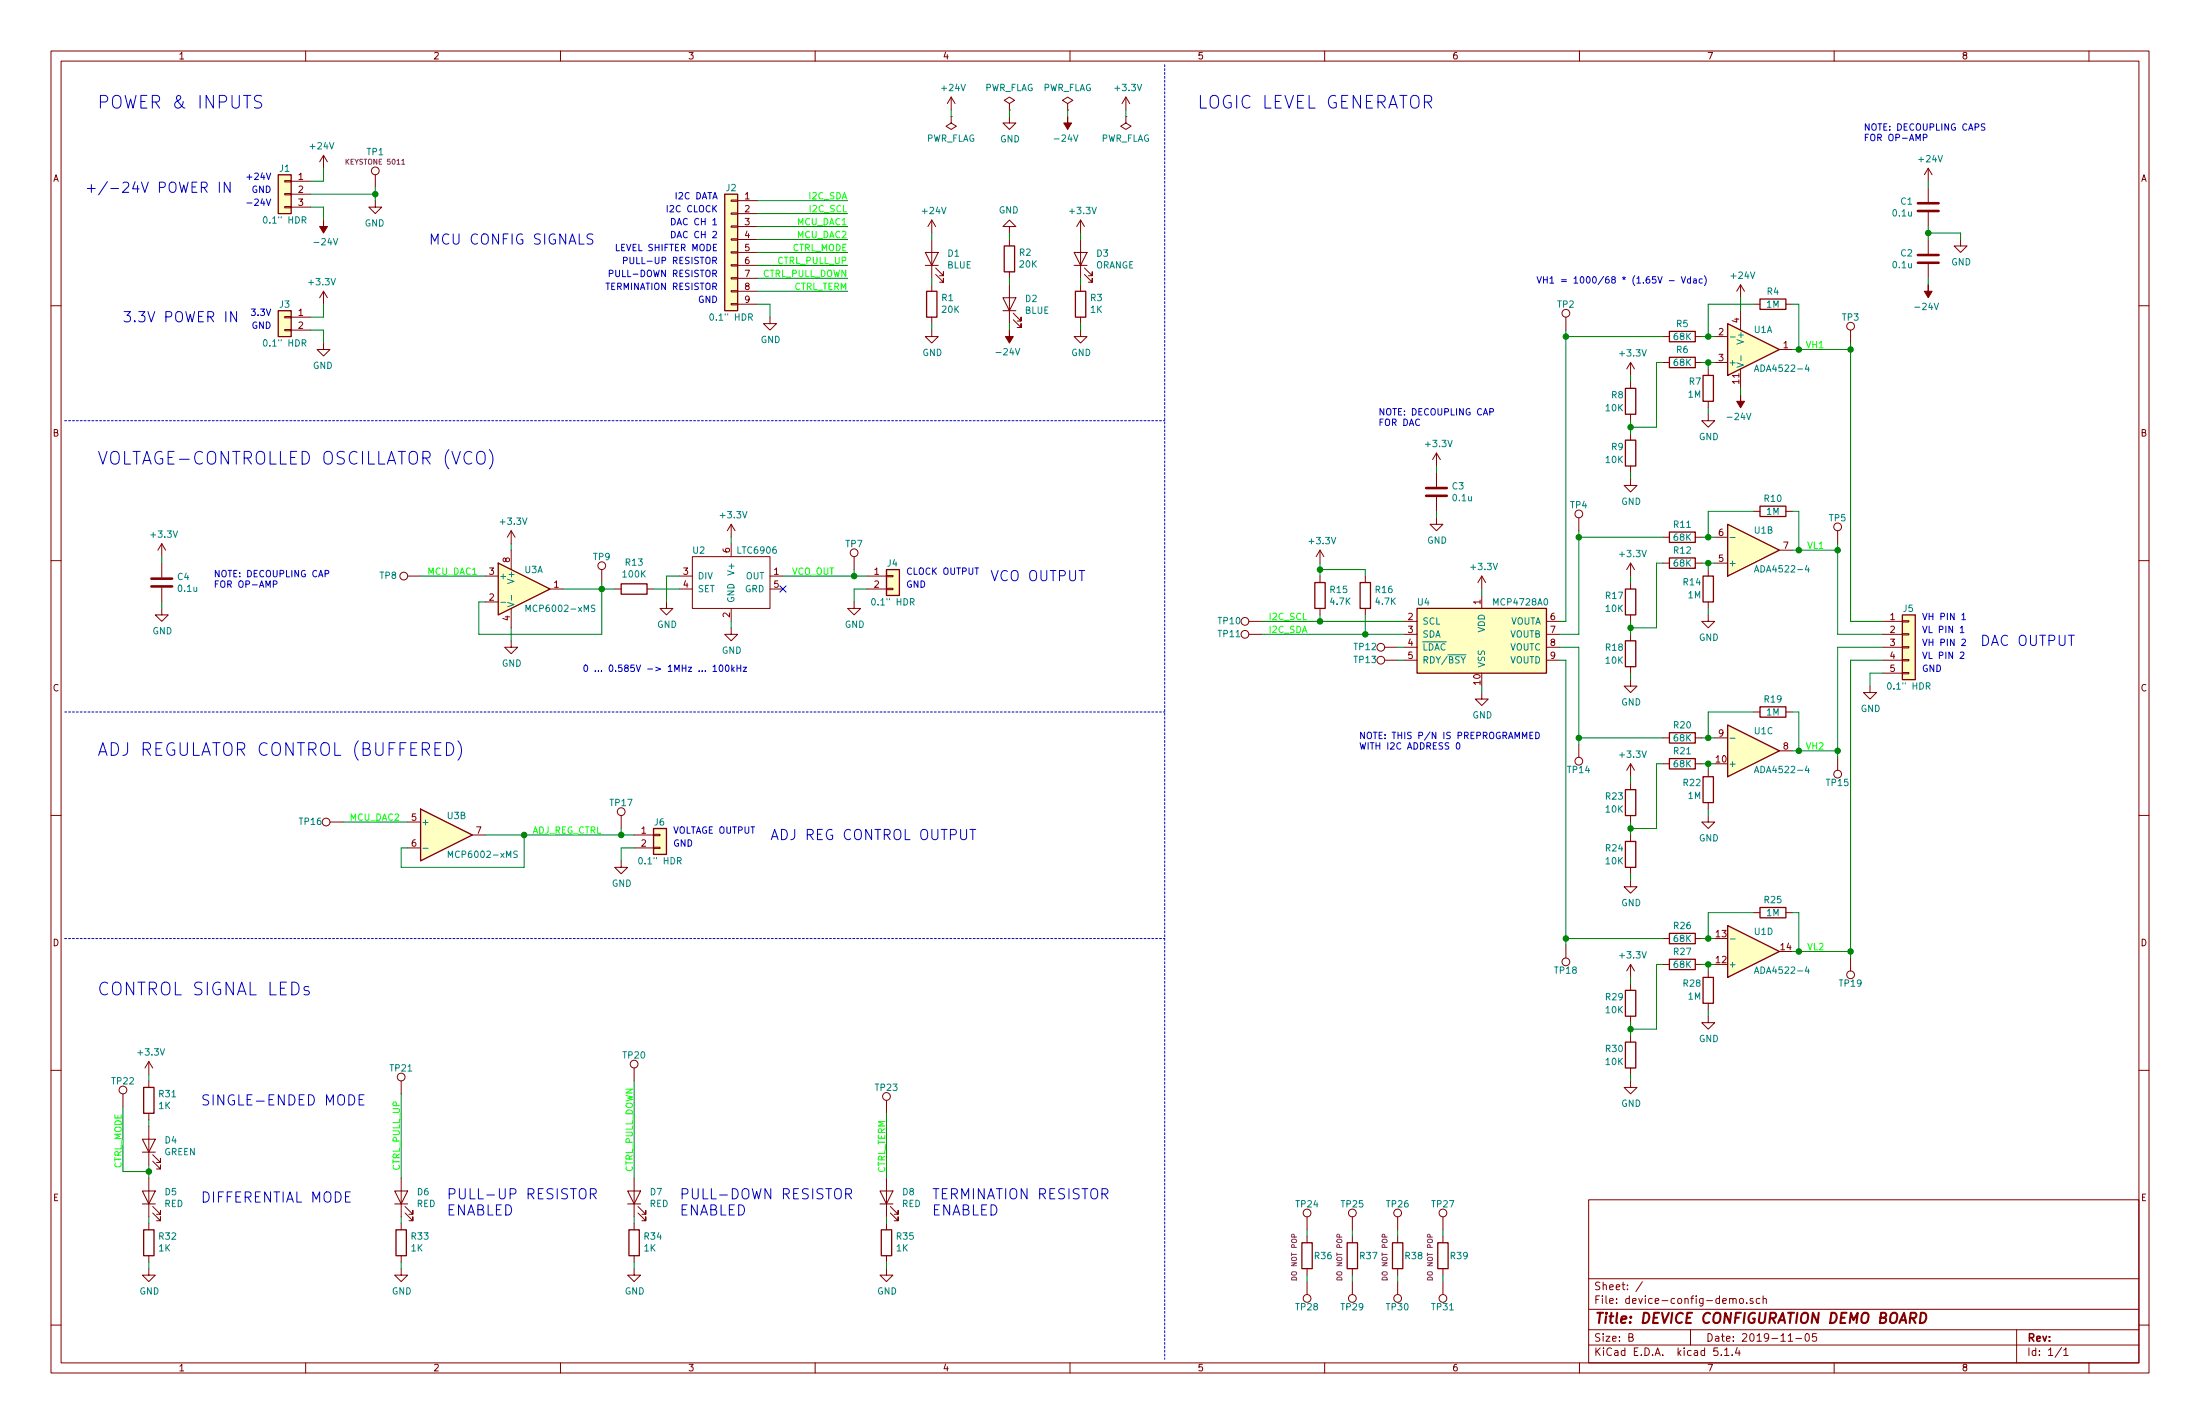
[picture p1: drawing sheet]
<svg xmlns="http://www.w3.org/2000/svg" width="432mm" height="279mm" viewBox="0 0 432 279" stroke-linecap="round" stroke-linejoin="round" font-family="sans-serif">
<g fill="none" stroke="#840000" stroke-width=".2">
<path d="M10 10h411.8v259.4h-411.8zM12 12h407.8v255.4h-407.8zM60 10v2M110 10v2M160 10v2M186.7 19.1l-.8 1.2M186.7 19.1v2.5M186.7 19.1l.8 1.2M210 10v2M221 19.1l-.8 1.2M221 19.1v2.5M221 19.1l.7 1.2"/>
<path d="M260 10v2M310 10v2M360 10v2M410 10v2M55.9 35.4h1.2v.3h-1.2zM55.9 38h1.2v.2h-1.2zM57.1 35.6h3.9M57.1 38.1h3.9M63.5 30.5v2.5M63.5 30.5l.8 1.3M63.5 30.5l-.8 1.3M73.7 39.4v1.2h-1.3l1.3 1.3 1.2-1.3h-1.2"/>
<path d="M73.7 34.3v2.5M143.5 39.2h1.3v.3h-1.3zM144.8 39.4h3.8M186.7 22.9v1.2l1 .7-1 .6-1-.6 1-.7M186.7 22.9h.1M198.1 22.9v1.2h1.3l-1.3 1.3-1.3-1.3h1.3M198.1 20.3l1-.6-1-.6-1 .6 1 .6v1.3M198.1 21.6h.1M209.5 20.3l1.1-.6-1.1-.6-1 .6 1 .6v1.3M209.5 21.6h.1M221 22.9v1.2l1 .7-1 .6-1-.6 1-.7M221 22.9h.1"/>
<path d="M378.5 33l-.8 1.3M378.5 33v2.6M378.5 36.8v2.8M378.5 33l.7 1.3M10 60h2M55.9 40.5h1.2v.3h-1.2zM57.1 40.6h3.9M63.5 57.2l.8 1.2M63.5 57.2v2.5M63.5 57.2l-.8 1.2M143.5 54.5h1.3v.2h-1.3zM143.5 57h1.3v.3h-1.3z"/>
<path d="M143.5 59.6h1.3v.2h-1.3zM143.5 51.9h1.3v.3h-1.3zM143.5 46.9h1.3v.2h-1.3zM143.5 44.3h1.3v.3h-1.3zM143.5 41.8h1.3v.2h-1.3zM143.5 49.4h1.3v.3h-1.3zM144.8 52.1h3.8M144.8 41.9h3.8M144.8 44.5h3.8M144.8 47h3.8M144.8 49.5h3.8M144.8 54.6h3.8"/>
<path d="M144.8 57.2h3.8M144.8 59.7h3.8M181.6 49.5h2.5l-1.2 2.6zM181.6 52.1h2.5M182.9 43.2v2.5M182.9 47v7.6M182.9 55.9v1.3M182.9 43.2l-.8 1.3M182.9 43.2l.7 1.3M183.6 53.8l1.6 1.6v-.8v.8h-.8M183.6 52.6l1.6 1.5v-.8v.8h-.8M196.8 58.4h2.6l-1.3 2.6z"/>
<path d="M198.1 44.5h1.3l-1.3-1.3-1.3 1.3h1.3v1.2M198.1 47v1.3M198.1 53.3v1.3M198.1 55.9v7.6M210.8 49.5h2.6l-1.3 2.6zM210.8 52.1h2.6M212.1 43.2v2.5M212.1 47v7.6M212.1 55.9v1.3M212.1 43.2l-.8 1.3M212.1 43.2l.8 1.3M212.9 53.8l1.5 1.6v-.8v.8h-.8"/>
<path d="M212.9 52.6l1.5 1.5v-.8v.8h-.8M341.6 55.9l-.7 1.3M341.6 55.9v2.5M341.6 55.9l.8 1.3M344.2 59.7h1.2M350.5 59.7h1.3M378.5 41.7v2.8M378.5 47v2.8M378.5 51.8v2.8M384.8 47v1.3h1.3l-1.3 1.2-1.3-1.2h1.3M419.8 60h2M55.9 64.6h1.2v.3h-1.2z"/>
<path d="M55.9 62.1h1.2v.3h-1.2zM57.1 62.2h3.9M57.1 64.8h3.9M63.5 67.3v1.3h-1.3l1.3 1.3 1.3-1.3h-1.3M151.1 62.2v1.3h1.3l-1.3 1.3-1.2-1.3h1.2M182.9 64.8v1.2h1.2l-1.2 1.3-1.3-1.3h1.3M182.9 62.2v1.3M196.8 61h2.6M198.9 62.7l1.5 1.6v-.8v.8h-.8M198.9 61.5l1.5 1.5v-.8v.8h-.8M212.1 64.8v1.2h1.3l-1.3 1.3-1.3-1.3h1.3M212.1 62.2v1.3"/>
<path d="M307.3 62.2v2.6M320 71.1l-.7 1.3M320 71.1v2.6M320 74.9v1.3M320 71.1l.8 1.3M326.4 66h1.3M326.4 71.1h1.3M332.7 66h1.3M332.7 71.1h1.3M335.3 72.4v1.3M335.3 78.7v1.3M336.5 66h2.6"/>
<path d="M336.5 71.1h2.6M341.6 61v3.8M341.6 72.4v3.8M349.2 68.6h2.6M363.2 64.8v2.5M281.9 88.9l-.7 1.3M281.9 88.9v2.5M281.9 92.7v2.8M281.9 97.5v2.8M281.9 88.9l.8 1.3M320 94v1.3h1.3l-1.3 1.2-1.2-1.2h1.2M320 81.3v1.3"/>
<path d="M320 85.1v1.3M320 91.4v1.3M335.3 81.3v1.3h1.2l-1.2 1.2-1.3-1.2h1.3M10 110h2M31.7 119.4v1.3h1.3l-1.3 1.2-1.2-1.2h1.2M31.7 106.7v2.5M31.7 110.5v2.8M31.7 115.3v2.8M31.7 106.7l-.7 1.3M31.7 106.7l.8 1.3M80 113h2.5M95.2 113h2.6"/>
<path d="M95.2 118.1h2.6M100.3 104.1v2.6M100.3 108v3.8M100.3 119.4v3.8M100.3 104.1l-.7 1.3M100.3 104.1l.8 1.3M107.9 115.6h2.6M118.1 111.8v2.5M120.6 115.6h1.3M127 115.6h1.3M130.8 118.1v1.3h1.3l-1.3 1.3-1.3-1.3h1.3M133.3 113h2.6"/>
<path d="M133.3 115.6h2.6M135.9 109.2h15.2v10.2h-15.2zM143.5 102.9v2.5M143.5 106.7v2.5M143.5 119.4v2.5M143.5 102.9l-.8 1.2M143.5 102.9l.8 1.2M151.1 113h2.6M151.1 115.6h2.6M167.6 118.1v1.3h1.3l-1.3 1.3-1.2-1.3h1.2M167.6 109.2v2.6M170.2 113h3.8"/>
<path d="M170.2 115.6h3.8M174 115.4h1.3v.3h-1.3zM174 112.9h1.3v.3h-1.3zM259.1 108v2.5M259.1 113v1.3M259.1 119.4v1.3M259.1 108l-.8 1.2M259.1 108l.7 1.2M268 113v1.3M268 119.4v1.3M281.9 101.6v1.3h1.3l-1.3 1.2-1.2-1.2h1.2M290.8 113l-.7 1.3"/>
<path d="M290.8 113v2.6M290.8 116.8v2.6M290.8 113l.8 1.3M309.9 101.6v2.5M320 110.5v2.5M320 114.3v1.3M320 110.5l-.7 1.3M320 110.5l.8 1.3M326.4 110.5h1.3M326.4 105.4h1.3M332.7 110.5h1.3M332.7 105.4h1.3"/>
<path d="M335.3 111.8v1.2M335.3 118.1v1.3M336.5 110.5h2.6M336.5 105.4h2.6M344.2 100.3h1.2M349.2 108h2.6M350.5 100.3h1.3M360.7 104.1v2.6M419.8 110h2M100.3 125.7v1.3h1.3l-1.3 1.3-1.2-1.3h1.2M143.5 123.2v1.3h1.3l-1.3 1.2-1.3-1.2h1.3M245.1 121.9h2.5"/>
<path d="M245.1 124.5h2.5M271.8 127h2.5M271.8 129.5h2.5M275.6 121.9h2.5M275.6 124.5h2.5M275.6 127h2.5M275.6 129.5h2.5M290.8 135.9v1.3h1.3l-1.3 1.2-1.2-1.2h1.2M303.5 121.9h2.6M303.5 124.5h2.6M303.5 127h2.6M303.5 129.5h2.6"/>
<path d="M320 133.4v1.2h1.3l-1.3 1.3-1.2-1.3h1.2M320 120.7v1.2M320 124.5v1.2M320 130.8v1.3M335.3 120.7v1.2h1.2l-1.2 1.3-1.3-1.3h1.3M344.2 139.7h1.2M350.5 139.7h1.3M367 134.6v1.3h1.3l-1.3 1.3-1.2-1.3h1.2M369.6 121.9h3.8M369.6 124.5h3.8M369.6 127h3.8M369.6 129.5h3.8"/>
<path d="M369.6 132.1h3.8M373.4 132h1.2v.2h-1.2zM373.4 129.4h1.2v.3h-1.2zM373.4 124.3h1.2v.3h-1.2zM373.4 121.8h1.2v.2h-1.2zM373.4 126.9h1.2v.2h-1.2zM10 160h2M309.9 146.1v2.5M320 149.9v2.5M320 153.7v1.2M320 149.9l-.7 1.2M320 149.9l.8 1.2"/>
<path d="M326.4 149.9h1.3M326.4 144.8h1.3M332.7 149.9h1.3M332.7 144.8h1.3M335.3 151.1v1.3M335.3 157.5v1.3M336.5 144.8h2.6M349.2 147.3h2.6M360.7 148.6v2.5M419.8 160h2M64.8 161.3h2.5M80 166.4h2.5"/>
<path d="M80 161.3h2.5M92.7 163.8h2.5M121.9 168.9v1.3h1.3l-1.3 1.3-1.3-1.3h1.3M121.9 160v2.6M124.5 163.8h3.8M124.5 166.4h3.8M128.3 166.2h1.2v.3h-1.2zM128.3 163.7h1.2v.3h-1.2zM320 172.7v1.3h1.3l-1.3 1.3-1.2-1.3h1.2M320 160v1.3M320 163.8v1.3M320 170.2v1.3"/>
<path d="M335.3 160v1.3h1.2l-1.2 1.3-1.3-1.3h1.3M344.2 179.1h1.2M350.5 179.1h1.3M307.3 185.4v2.6M320 189.2v2.6M320 193v1.3M320 199.4v1.3M320 189.2l-.7 1.3M320 189.2l.8 1.3M326.4 184.2h1.3M326.4 189.2h1.3M332.7 184.2h1.3"/>
<path d="M332.7 189.2h1.3M335.3 199.4v1.3h1.2l-1.2 1.2-1.3-1.2h1.3M335.3 190.5v1.3M335.3 196.9v1.2M363.2 188v2.5M10 210h2M24.1 214.6v2.6M29.2 208.3v2.5M29.2 212.1v1.3M29.2 218.4v1.3M29.2 208.3l-.8 1.3M29.2 208.3l.8 1.3"/>
<path d="M78.7 212.1v2.5M124.5 209.6v2.5M174 215.9v2.5M320 212.1v1.3h1.3l-1.3 1.2-1.2-1.2h1.2M320 203.2v1.3M320 209.6v1.2M419.8 210h2M27.9 233.7h2.6l-1.3 2.5zM27.9 223.5h2.6l-1.3 2.6zM27.9 236.2h2.6M27.9 226.1h2.6M29.2 221v7.6"/>
<path d="M29.2 231.1v7.7M30 238l1.5 1.5v-.7v.7h-.8M30 236.7l1.5 1.6v-.8v.8h-.8M30 227.8l1.5 1.6v-.8v.8h-.8M30 226.6l1.5 1.5v-.8v.8h-.8M77.5 233.7h2.5l-1.3 2.5zM77.5 236.2h2.5M78.7 231.1v7.7M79.5 238l1.5 1.5v-.7v.7h-.7M79.5 236.7l1.5 1.6v-.8v.8h-.7M123.2 233.7h2.5l-1.2 2.5zM123.2 236.2h2.5"/>
<path d="M124.5 231.1v7.7M125.2 238l1.5 1.5v-.7v.7h-.7M125.2 236.7l1.5 1.6v-.8v.8h-.7M172.7 233.7h2.6l-1.3 2.5zM172.7 236.2h2.6M174 231.1v7.7M174.8 238l1.5 1.5v-.7v.7h-.8M174.8 236.7l1.5 1.6v-.8v.8h-.8M256.5 238.8v2.5M265.4 238.8v2.5M274.3 238.8v2.5M283.2 238.8v2.5"/>
<path d="M311.8 235.4h108v32h-108zM10 260h2M29.2 248.9v1.3h1.3l-1.3 1.3-1.3-1.3h1.3M29.2 240v1.3M29.2 246.4v1.3M78.7 248.9v1.3h1.3l-1.3 1.3-1.2-1.3h1.2M78.7 240v1.3M78.7 246.4v1.3M124.5 248.9v1.3h1.2l-1.2 1.3-1.3-1.3h1.3M124.5 240v1.3M124.5 246.4v1.3M174 248.9v1.3h1.3l-1.3 1.3-1.3-1.3h1.3"/>
<path d="M174 240v1.3M174 246.4v1.3M256.5 242.6v1.2M256.5 248.9v1.3M256.5 251.5v2.5M265.4 242.6v1.2M265.4 248.9v1.3M265.4 251.5v2.5M274.3 242.6v1.2M274.3 248.9v1.3M274.3 251.5v2.5M283.2 242.6v1.2"/>
<path d="M283.2 248.9v1.3M283.2 251.5v2.5M311.8 256.9h108M311.8 250.9h108M322.4 251.5l-1.3 1.9M339.5 254.9v-.1a.37 .37 0 0 1 .6 .2v.8M340.1 255l.2-.2h.4l.1 1M341.5 254.9l.2-.1 .4 .1 .1 .6-.1 .2-.4 .1-.2-.2zM342.8 255.6v.2M344 254.8h-.3l-.2 .2 .1 .2 .4 .1v.4h-.5M345.4 254.8h-.4l-.3 .2 .1 .6 .2 .2 .4-.1M346 254.9l.3-.1h.3l.1 1"/>
<path d="M346 254.3v1.5M419.8 260h2M60 267.4v2M110 267.4v2M160 267.4v2M210 267.4v2M260 267.4v2M310 267.4v2M311.8 263.9h108M311.8 260.9h108M319.7 262.4l.7-.1 .1-.2-.1-.4h-.7v1.5h.6l.2-.2 .1-.3-.4-.3M331.8 260.9v3"/>
<path d="M337.1 264.5h-.7l-.1 .7 .2-.2 .6 .1 .1 .2-.1 .5-.2 .2-.6-.2M337.8 265.8v.2M338.5 264.9l.4-.4v1.5M338.5 266h.8M340 265.8v.2M341 264.4l-.4 1.1h1M341.4 265v1M351 263.2h.8M352.5 262.6h1.1M354.4 261.8l.4-.1a.94 .94 0 0 1 0 1.5 .82 .82 0 0 1-.4-1.4zM356.5 261.7h-.7l-.1 .7 .2-.1h.5l.2 .2-.1 .5-.2 .2-.6-.2M360 267.4v2"/>
<path d="M395.8 260.9v6.5M404.6 264.4l-1.2 1.9M405.1 264.9l.4-.4v1.5M405.1 266h.8M410 267.4v2"/>
<circle cx="73.7" cy="33.5" r=".76"/>
<circle cx="307.3" cy="61.5" r=".76"/>
<circle cx="363.2" cy="64" r=".76"/>
<circle cx="79.2" cy="113" r=".76"/>
<circle cx="118.1" cy="111" r=".76"/>
<circle cx="167.6" cy="108.5" r=".76"/>
<circle cx="309.9" cy="100.8" r=".76"/>
<circle cx="360.7" cy="103.4" r=".76"/>
<circle cx="244.3" cy="121.9" r=".76"/>
<circle cx="244.3" cy="124.5" r=".76"/>
<circle cx="271" cy="127" r=".76"/>
<circle cx="271" cy="129.5" r=".76"/>
<circle cx="121.9" cy="159.3" r=".76"/>
<circle cx="309.9" cy="149.4" r=".76"/>
<circle cx="360.7" cy="151.9" r=".76"/>
<circle cx="64" cy="161.3" r=".76"/>
<circle cx="307.3" cy="188.7" r=".76"/>
<circle cx="363.2" cy="191.3" r=".76"/>
<circle cx="24.1" cy="213.9" r=".76"/>
<circle cx="78.7" cy="211.3" r=".76"/>
<circle cx="124.5" cy="208.8" r=".76"/>
<circle cx="174" cy="215.1" r=".76"/>
<circle cx="256.5" cy="238" r=".76"/>
<circle cx="265.4" cy="238" r=".76"/>
<circle cx="274.3" cy="238" r=".76"/>
<circle cx="283.2" cy="238" r=".76"/>
<circle cx="256.5" cy="254.8" r=".76"/>
<circle cx="265.4" cy="254.8" r=".76"/>
<circle cx="274.3" cy="254.8" r=".76"/>
<circle cx="283.2" cy="254.8" r=".76"/>
</g>
<path d="M377 257.6a.98 .98 0 0 1 1.1 .6 .98 .98 0 0 1-.3 1.1l-.5 .3h-.5z" fill="none" stroke="#840000" stroke-width=".41"/>
<g fill="none" stroke="#840000" stroke-width=".25">
<path d="M54.6 34.3h2.5v7.6h-2.5zM142.2 38.1h2.6v22.9h-2.6zM181.9 57.2h2v5h-2zM197.1 48.3h2v5h-2zM211.1 57.2h2v5h-2zM345.4 58.7h5.1v2h-5.1zM54.6 61h2.5v5h-2.5zM319 76.2h2.1v5.1h-2.1zM327.7 65h5v2.1h-5zM327.7 70.1h5v2h-5zM334.3 73.7h2v5h-2zM339.1 63.5l10.1 5.1-10.1 5.1z"/>
<path d="M319 86.4h2.1v5h-2.1zM345.4 99.3h5.1v2h-5.1zM97.8 110.5l10.1 5.1-10.1 5.1zM121.9 114.6h5.1v2h-5.1zM174 111.8h2.5v5h-2.5zM258.1 114.3h2v5.1h-2zM267 114.3h2v5.1h-2zM278.1 119.4h25.4v12.7h-25.4zM319 115.6h2.1v5.1h-2.1zM327.7 104.4h5v2h-5zM327.7 109.5h5v2h-5zM334.3 113h2v5.1h-2z"/>
<path d="M339.1 102.9l10.1 5.1-10.1 5zM319 125.7h2.1v5.1h-2.1zM345.4 138.7h5.1v2h-5.1zM373.4 120.7h2.5v12.7h-2.5zM82.5 158.8l10.2 5-10.2 5.1zM319 154.9h2.1v5.1h-2.1zM327.7 148.8h5v2.1h-5zM327.7 143.8h5v2h-5zM334.3 152.4h2v5.1h-2zM339.1 142.2l10.1 5.1-10.1 5.1zM128.3 162.6h2.5v5h-2.5zM319 165.1h2.1v5.1h-2.1z"/>
<path d="M345.4 178.1h5.1v2h-5.1zM319 194.3h2.1v5.1h-2.1zM327.7 183.1h5v2.1h-5zM327.7 188.2h5v2h-5zM334.3 191.8h2v5.1h-2zM339.1 181.6l10.1 5.1-10.1 5.1zM28.2 213.4h2v5h-2zM319 204.5h2.1v5.1h-2.1zM28.2 241.3h2v5.1h-2zM77.7 241.3h2.1v5.1h-2.1zM123.4 241.3h2.1v5.1h-2.1zM173 241.3h2v5.1h-2z"/>
<path d="M255.5 243.8h2.1v5.1h-2.1zM264.4 243.8h2v5.1h-2zM273.3 243.8h2v5.1h-2zM282.2 243.8h2v5.1h-2z"/>
</g>
<g fill="#840000" stroke="#840000" stroke-width=".2">
<path d="M198.1 64.8v1.2h.8l-.8 1.3-.7-1.3h.7z"/>
<path d="M63.5 43.2v1.3h.8l-.8 1.2-.8-1.2h.8z"/>
<path d="M378.5 55.9v1.3h.7l-.7 1.2-.8-1.2h.8z"/>
<path d="M341.6 77.5v1.2h.8l-.8 1.3-.7-1.3h.7z"/>
<path d="M209.5 22.9v1.2h.8l-.8 1.3-.7-1.3h.7z"/>
</g>
<path d="M78.9 32.2h.5" fill="none" stroke="#840084" stroke-width=".2"/>
<g fill="#ffffc2" stroke="#ffffc2" stroke-width=".2">
<path d="M54.6 34.3h2.5v7.6h-2.5z"/>
<path d="M54.6 61h2.5v5h-2.5z"/>
<path d="M128.3 162.6h2.5v5h-2.5z"/>
<path d="M174 111.8h2.5v5h-2.5z"/>
<path d="M373.4 120.7h2.5v12.7h-2.5z"/>
<path d="M142.2 38.1h2.6v22.9h-2.6z"/>
<path d="M97.8 110.5l10.1 5.1-10.1 5.1z"/>
<path d="M82.5 158.8l10.2 5-10.2 5.1z"/>
<path d="M339.1 142.2l10.1 5.1-10.1 5.1z"/>
<path d="M339.1 181.6l10.1 5.1-10.1 5.1z"/>
<path d="M339.1 102.9l10.1 5.1-10.1 5z"/>
<path d="M339.1 63.5l10.1 5.1-10.1 5.1z"/>
<path d="M278.1 119.4h25.4v12.7h-25.4z"/>
</g>
<g fill="none" stroke="#008484" stroke-width=".2">
<path d="M59.3 43.2l.6-.1 .1-.1v-.4l-.7-.1v1.3M59.6 43.2l.4 .6M59.3 67.3h.6l.1-.2v-.3l-.7-.2v1.3M59.6 67.3l.4 .6M146.9 62.2h.6l.2-.2-.1-.3-.7-.1v1.2M147.2 62.2l.5 .6M339.6 66.1h1M340.9 71.2l1.3 .4-1.3 .5M341.7 69.8v1M344.3 72.9l.5-1.3 .4 1.3M344.5 72.5h.6M354.6 71.6l-.3 .8h.8"/>
<path d="M354.9 72v.9M98.3 118.2h1M99.6 118.2l1.3 .4-1.3 .4M100.4 116.8v1M103.2 120v-1.3l.5 .9 .4-.9v1.3M116.8 118.8l-.5-.1-.2 .1v.4l.6 .3 .1 .3-.3 .2-.4-.1M178.7 118.1h.6l.1-.2-.1-.3-.6-.2v1.3M179 118.1l.4 .6M339.6 105.5h1M344.3 112.2l.5-1.2 .4 1.2M344.5 111.9h.6M354.6 110.9l-.3 .9h.8"/>
<path d="M354.9 111.4v.8M286.6 128.5h1.1M286.8 128.8l.4 .7 .4-.7M378.1 134.6h.6l.1-.2-.1-.3-.6-.1v1.2M378.4 134.6l.4 .6M339.6 144.9h1M344.3 151.6l.5-1.3 .4 1.3M344.5 151.3h.6M354.6 150.3l-.3 .9h.8M354.9 150.8v.8M83 166.4h1M88 168.2v-1.2l.4 .9 .4-.9v1.2"/>
<path d="M101.5 167.1l-.5-.1-.1 .1v.4l.5 .2 .1 .3-.2 .2h-.5M133 168.9h.6l.1-.2-.1-.3-.6-.2v1.3M133.3 168.9l.4 .6M339.6 184.2h1M344.3 191l.5-1.3 .4 1.3M344.5 190.6h.6M354.6 189.7l-.3 .9h.8M354.9 190.1v.9"/>
</g>
<path d="M376.4 39.9h4.1M376.4 51.6h4.1M376.4 50h4.1M376.4 41.4h4.1M279.9 97.3h4.1M279.9 95.8h4.1M29.7 115.1h4.1M29.7 113.5h4.1" fill="none" stroke="#840000" stroke-width=".51"/>
<path d="M228.6 12.7v254M12.7 82.6h215.9M12.7 139.7h215.9M12.7 184.2h215.9" fill="none" stroke="#0000c2" stroke-width=".2" stroke-dasharray=".4 .4"/>
<g fill="none" stroke="#008400" stroke-width=".2">
<path d="M61 38.1h12.7M63.5 33v2.6h-2.5M73.7 36.8v2.6M148.6 39.4h17.8M186.7 21.6v1.3M198.1 21.6v1.3M209.5 21.6v1.3M221 21.6v1.3M378.5 35.6v1.2M61 40.6h2.5v2.6M63.5 59.7v2.5h-2.5M148.6 44.5h17.8"/>
<path d="M148.6 47h17.8M148.6 49.5h17.8M148.6 52.1h17.8M148.6 54.6h17.8M148.6 57.2h17.8M148.6 59.7h2.5v2.5M148.6 41.9h17.8M182.9 45.7v1.3M182.9 54.6v1.3M198.1 45.7v1.3M198.1 54.6v1.3M212.1 45.7v1.3"/>
<path d="M212.1 54.6v1.3M341.6 58.4v2.6M344.2 59.7h-8.9v6.3M351.8 59.7h1.3v8.9M378.5 45.7h6.3v1.3M378.5 44.5v2.5M378.5 54.6v1.3M61 64.8h2.5v2.5M182.9 63.5v1.3M198.1 63.5v1.3M212.1 63.5v1.3M307.3 64.8v57.1h-1.2"/>
<path d="M307.3 66h19.1M320 73.7v1.2M326.4 71.1h-1.3v12.7h-5.1M334 71.1h2.5M334 66h2.5M335.3 71.1v1.3M341.6 76.2v1.3M351.8 68.6h11.4M363.2 67.3v54.6h6.4M281.9 91.4v1.3M320 82.6v2.5M320 92.7v1.3"/>
<path d="M335.3 80v1.3M31.7 109.2v1.3M31.7 118.1v1.3M82.5 113h12.7M100.3 106.7v1.3M110.5 115.6h10.1M118.1 114.3v10.2h-24.1v-6.4h1.2M128.3 115.6h5M133.3 113h-2.5v5.1M143.5 105.4v1.3M153.7 113h16.5M167.6 111.8v1.2"/>
<path d="M170.2 115.6h-2.6v2.5M259.1 111.8h8.9v1.2M259.1 110.5v2.5M281.9 100.3v1.3M290.8 115.6v1.2M309.9 105.4h16.5M309.9 104.1v20.4h-3.8M320 113v1.3M326.4 110.5h-1.3v12.7h-5.1M334 110.5h2.5M334 105.4h2.5M335.3 110.5v1.3"/>
<path d="M335.3 119.4v1.3M344.2 100.3h-8.9v5.1M351.8 100.3h1.3v7.7M351.8 108h8.9M360.7 106.7v17.8h8.9M100.3 123.2v2.5M143.5 121.9v1.3M247.6 124.5h28M247.6 121.9h28M259.1 120.7v1.2M268 120.7v3.8M274.3 127h1.3"/>
<path d="M274.3 129.5h1.3M290.8 134.6v1.3M306.1 127h3.8v19.1M306.1 129.5h1.2v55.9M320 121.9v2.6M320 132.1v1.3M344.2 139.7h-8.9v5.1M351.8 139.7h1.3v7.6M369.6 127h-8.9v21.6M369.6 129.5h-6.4v58.5M369.6 132.1h-2.6v2.5M309.9 144.8h16.5"/>
<path d="M320 152.4v1.3M326.4 149.9h-1.3v12.7h-5.1M334 149.9h2.5M334 144.8h2.5M335.3 149.9v1.2M335.3 158.8v1.2M351.8 147.3h8.9M67.3 161.3h12.7M95.2 163.8h29.3M102.9 163.8v6.4h-24.2v-3.8h1.3M121.9 162.6v1.2M124.5 166.4h-2.6v2.5"/>
<path d="M320 161.3v2.5M320 171.5v1.2M344.2 179.1h-8.9v5.1M351.8 179.1h1.3v7.6M307.3 184.2h19.1M320 191.8v1.2M326.4 189.2h-1.3v12.7h-5.1M334 184.2h2.5M334 189.2h2.5M335.3 189.2v1.3M335.3 198.1v1.3M351.8 186.7h11.4"/>
<path d="M24.1 217.2v12.7h5.1M29.2 210.8v1.3M29.2 219.7v1.3M78.7 214.6v16.5M124.5 212.1v19M174 218.4v12.7M320 200.7v2.5M320 210.8v1.3M29.2 228.6v2.5M29.2 238.8v1.2M78.7 238.8v1.2M124.5 238.8v1.2"/>
<path d="M174 238.8v1.2M29.2 247.7v1.2M78.7 247.7v1.2M124.5 247.7v1.2M174 247.7v1.2M256.5 241.3v1.3M256.5 250.2v1.3M265.4 241.3v1.3M265.4 250.2v1.3M274.3 241.3v1.3M274.3 250.2v1.3M283.2 241.3v1.3"/>
<path d="M283.2 250.2v1.3"/>
</g>
<g fill="none" stroke="#0000c2" stroke-width=".2">
<path d="M51.4 18.8l-1-.1a.61 .61 0 0 0-.5 .6 .61 .61 0 0 0 .5 .6 .95 .95 0 0 1 1 .6 .64 .64 0 0 1-.5 .7l-1-.1M17.1 37h1.6M17.9 36.2v1.5M21.1 35.6l-1.7 2.6M48.5 34.7h1M48.5 39.8h1M377.5 27l.6-.1 .1-.1v-.3l-.7-.2v1.3M389.6 24.4l-.5-.1-.2 .1 .1 .4 .5 .3 .1 .2-.2 .3-.5-.1M84.7 47.9v-2l.6 1.4 .7-1.4v2M119.6 53.7l.7-.1v-.5l-.7-.1v1.3M122.4 51.1h.6l.1-.2-.1-.3-.6-.1v1.2M131 40.3v1.3"/>
<path d="M131.8 42.8a.64 .64 0 0 1 .7 .7 .64 .64 0 0 1-.7 .6zM131.8 45.4a.64 .64 0 0 1 .7 .6 .64 .64 0 0 1-.7 .7zM301.7 54.3l.4 1.2 .4-1.2M302.9 54.3v1.2M302.9 54.9h.8M303.7 54.3v1.2M304.2 54.6l.4-.3v1.2M304.2 55.5h.8M306.5 54.9h.9M306.5 55.2h.9M308.9 54.6l.4-.3v1.2M308.9 55.5h.8"/>
<path d="M24.4 61.1h1.2l-.7 .8a.59 .59 0 0 1 .7 .4v.5l-.4 .3h-.6l-.2-.2M93.7 88.9a.85 .85 0 0 1 1.4 0 1.9 1.9 0 0 1-.2 2 .84 .84 0 0 1-1.2-.2l-.2-.5zM96 88.2a2.84 2.84 0 0 1 0 3.8M292.4 80.8h.6l.1-.2v-.3l-.7-.1v1.2M53.6 114.6h.7l.1-.2-.1-.3-.7-.1v1.2M63.8 112.6l.6-.1 .1-.2v-.3l-.7-.1v1.3M140 130.8l.3-.3v1.2M140 131.7h.7M141.3 130.6l.2-.1a.67 .67 0 0 1 .4 .6 .67 .67 0 0 1-.4 .6l-.4-.4zM142.5 130.6l.2-.1a.69 .69 0 0 1 .4 .6 .69 .69 0 0 1-.4 .6l-.3-.4zM143.6 130.5v1.2M143.8 131.3l.3 .4"/>
<path d="M144.1 130.9l-.5 .5M144.7 130.5v1.2M144.7 131.1h.7M145.4 130.5v1.2M145.9 130.9h.6l-.6 .8h.6M384.8 128.1l.4-.2 .3 .4-.8 .9h.8M384.8 123.2l.3-.3v1.2M384.8 124.1h.7M385.1 125.5l.4-.1 .3 .4-.8 .9h.8M385.1 120.7l.3-.4v1.3M385.1 121.6h.7M87.6 145.7a1.3 1.3 0 0 1 1.4 .8 1.3 1.3 0 0 1-.4 1.6l-1 .1z"/>
<path d="M89.9 145.4a2.84 2.84 0 0 1 0 3.7M285.9 145.8l.2-.1a.67 .67 0 0 1 .5 .7 .67 .67 0 0 1-.5 .6l-.3-.5zM300.3 144.3h.4M300.9 143.7h-.6v1.2h.6M301.4 143.7a.64 .64 0 0 1 .7 .6 .64 .64 0 0 1-.7 .6zM190.4 162.7h1.1M190.9 162.7v2M60.6 193.6l-.6-.1-.2 .1-.1 .3 .1 .4 .8 .2 .1 .2-.1 .4-.2 .1-.7-.1M70.5 215.7h.6M71.5 214.8h-1v2h1M115.9 234.3h.7a.54 .54 0 0 0 .4-.6 .54 .54 0 0 0-.4-.5h-.7v2M116.4 234.3l.6 .9"/>
<path d="M166 234.3h.8a.54 .54 0 0 0 .4-.6 .54 .54 0 0 0-.4-.5h-.8v2M166.5 234.3l.6 .9"/>
</g>
<g fill="#008400" stroke="#008400" stroke-width=".25">
<circle cx="309.9" cy="105.4" r=".51"/>
<circle cx="335.3" cy="144.8" r=".51"/>
<circle cx="307.3" cy="66" r=".51"/>
<circle cx="320" cy="123.2" r=".51"/>
<circle cx="102.9" cy="163.8" r=".51"/>
<circle cx="335.3" cy="149.9" r=".51"/>
<circle cx="363.2" cy="186.7" r=".51"/>
<circle cx="360.7" cy="147.3" r=".51"/>
<circle cx="335.3" cy="189.2" r=".51"/>
<circle cx="360.7" cy="108" r=".51"/>
<circle cx="335.3" cy="184.2" r=".51"/>
<circle cx="363.2" cy="68.6" r=".51"/>
<circle cx="121.9" cy="163.8" r=".51"/>
<circle cx="378.5" cy="45.7" r=".51"/>
<circle cx="335.3" cy="110.5" r=".51"/>
<circle cx="335.3" cy="66" r=".51"/>
<circle cx="320" cy="201.9" r=".51"/>
<circle cx="259.1" cy="121.9" r=".51"/>
<circle cx="268" cy="124.5" r=".51"/>
<circle cx="353.1" cy="108" r=".51"/>
<circle cx="353.1" cy="68.6" r=".51"/>
<circle cx="353.1" cy="147.3" r=".51"/>
<circle cx="353.1" cy="186.7" r=".51"/>
<circle cx="259.1" cy="111.8" r=".51"/>
<circle cx="29.2" cy="229.9" r=".51"/>
<circle cx="167.6" cy="113" r=".51"/>
<circle cx="320" cy="83.8" r=".51"/>
<circle cx="320" cy="162.6" r=".51"/>
<circle cx="118.1" cy="115.6" r=".51"/>
<circle cx="73.7" cy="38.1" r=".51"/>
<circle cx="335.3" cy="71.1" r=".51"/>
<circle cx="335.3" cy="105.4" r=".51"/>
<circle cx="307.3" cy="184.2" r=".51"/>
<circle cx="309.9" cy="144.8" r=".51"/>
</g>
<path d="M153.1 115l1.2 1.2M154.3 115l-1.2 1.2" fill="none" stroke="#000084" stroke-width=".2"/>
<g font-size="3.5" fill="#0000c2">
<text x="19" y="21.3">POWER &amp; INPUTS</text>
<text x="234.9" y="21.3">LOGIC LEVEL GENERATOR</text>
<text x="19" y="91.2">VOLTAGE-CONTROLLED OSCILLATOR (VCO)</text>
<text x="19" y="148.3">ADJ REGULATOR CONTROL (BUFFERED)</text>
<text x="19" y="195.3">CONTROL SIGNAL LEDs</text>
</g>
<g font-size="2.8" fill="#0000c2">
<text x="22.5" y="37.8">+/-24V POWER IN</text>
<text x="85.6" y="48">MCU CONFIG SIGNALS</text>
<text x="26.3" y="63.2">3.3V POWER IN</text>
<text x="194.3" y="114">VCO OUTPUT</text>
<text x="388.6" y="126.7">DAC OUTPUT</text>
<text x="151.1" y="164.8">ADJ REG CONTROL OUTPUT</text>
<text x="39.4" y="216.9">SINGLE-ENDED MODE</text>
<text x="39.4" y="236">DIFFERENTIAL MODE</text>
<text x="87.6" y="235.3">PULL-UP RESISTOR</text>
<text x="87.6" y="238.5">ENABLED</text>
<text x="133.3" y="235.3">PULL-DOWN RESISTOR</text>
<text x="133.3" y="238.5">ENABLED</text>
<text x="182.9" y="235.3">TERMINATION RESISTOR</text>
<text x="182.9" y="238.5">ENABLED</text>
</g>
<text font-size="2.8" fill="#840000" x="312.8" y="259.7">Title: DEVICE CONFIGURATION DEMO BOARD</text>
<g font-size="2.1" fill="#840000">
<text x="312.8" y="255.8">File: device-config-demo.sch</text>
<text x="312.8" y="253.1">Sheet: /</text>
<text x="312.8" y="263.2">Size: B</text>
<text x="334.8" y="263.2">Date: 2019-11-05</text>
<text x="397.8" y="263.2">Rev:</text>
<text x="312.8" y="266">KiCad E.D.A. kicad 5.1.4</text>
<text x="397.8" y="266">Id: 1/1</text>
</g>
<g font-size="1.8" fill="#840000">
<text x="35" y="11.6">1</text>
<text x="85" y="11.6">2</text>
<text x="135" y="11.6">3</text>
<text x="185" y="11.6">4</text>
<text x="235" y="11.6">5</text>
<text x="285" y="11.6">6</text>
<text x="335" y="11.6">7</text>
<text x="385" y="11.6">8</text>
<text x="10.4" y="35.6">A</text>
<text x="58.6" y="35.3">1</text>
<text x="420.2" y="35.6">A</text>
<text x="58.6" y="37.8">2</text>
<text x="58.6" y="40.4">3</text>
<text x="146.2" y="39.1">1</text>
<text x="146.2" y="41.7">2</text>
<text x="146.2" y="44.2">3</text>
<text x="146.2" y="46.7">4</text>
<text x="146.2" y="49.3">5</text>
<text x="146.2" y="51.8">6</text>
<text x="146.2" y="54.4">7</text>
<text x="146.2" y="56.9">8</text>
<text x="146.2" y="59.4">9</text>
<text x="58.6" y="62">1</text>
<text x="58.6" y="64.5">2</text>
<text x="337.3" y="65.8">2</text>
<text x="341.4" y="63.3" transform="rotate(-90 341.4 63.3)">4</text>
<text x="337.3" y="70.9">3</text>
<text x="350" y="68.3">1</text>
<text x="341.4" y="75.3" transform="rotate(-90 341.4 75.3)">11</text>
<text x="10.4" y="85.6">B</text>
<text x="420.2" y="85.6">B</text>
<text x="337.3" y="105.2">6</text>
<text x="350" y="107.7">7</text>
<text x="96" y="112.8">3</text>
<text x="100.1" y="110.3" transform="rotate(-90 100.1 110.3)">8</text>
<text x="134.1" y="112.8">3</text>
<text x="143.3" y="108.4" transform="rotate(-90 143.3 108.4)">6</text>
<text x="151.9" y="112.8">1</text>
<text x="171.6" y="112.8">1</text>
<text x="337.3" y="110.2">5</text>
<text x="96" y="117.9">2</text>
<text x="108.7" y="115.3">1</text>
<text x="134.1" y="115.3">4</text>
<text x="151.9" y="115.3">5</text>
<text x="171.6" y="115.3">2</text>
<text x="290.6" y="118.6" transform="rotate(-90 290.6 118.6)">1</text>
<text x="100.1" y="121.8" transform="rotate(-90 100.1 121.8)">4</text>
<text x="143.3" y="121.1" transform="rotate(-90 143.3 121.1)">2</text>
<text x="276.4" y="121.7">2</text>
<text x="276.4" y="124.2">3</text>
<text x="304.3" y="121.7">6</text>
<text x="304.3" y="124.2">7</text>
<text x="371" y="121.7">1</text>
<text x="371" y="124.2">2</text>
<text x="276.4" y="126.7">4</text>
<text x="276.4" y="129.3">5</text>
<text x="304.3" y="126.7">8</text>
<text x="304.3" y="129.3">9</text>
<text x="371" y="126.7">3</text>
<text x="371" y="129.3">4</text>
<text x="371" y="131.8">5</text>
<text x="10.4" y="135.6">C</text>
<text x="290.6" y="134.3" transform="rotate(-90 290.6 134.3)">10</text>
<text x="420.2" y="135.6">C</text>
<text x="336.9" y="149.6">10</text>
<text x="337.3" y="144.5">9</text>
<text x="350" y="147.1">8</text>
<text x="80.8" y="161">5</text>
<text x="80.8" y="166.1">6</text>
<text x="93.5" y="163.6">7</text>
<text x="125.9" y="163.6">1</text>
<text x="125.9" y="166.1">2</text>
<text x="10.4" y="185.6">D</text>
<text x="336.9" y="183.9">13</text>
<text x="420.2" y="185.6">D</text>
<text x="336.9" y="189">12</text>
<text x="349.6" y="186.4">14</text>
<text x="10.4" y="235.6">E</text>
<text x="420.2" y="235.6">E</text>
<text x="35" y="269">1</text>
<text x="85" y="269">2</text>
<text x="135" y="269">3</text>
<text x="185" y="269">4</text>
<text x="235" y="269">5</text>
<text x="285" y="269">6</text>
<text x="335" y="269">7</text>
<text x="385" y="269">8</text>
</g>
<g font-size="1.8" fill="#008484">
<text x="185" y="17.9">+24V</text>
<text x="193.2" y="17.9">PWR_FLAG</text>
<text x="204.6" y="17.9">PWR_FLAG</text>
<text x="219" y="17.9">+3.3V</text>
<text x="61" y="29.3">+24V</text>
<text x="181.7" y="27.8">PWR_FLAG</text>
<text x="196.3" y="27.9">GND</text>
<text x="207.3" y="27.8">-24V</text>
<text x="216" y="27.8">PWR_FLAG</text>
<text x="54.9" y="33.7">J1</text>
<text x="72" y="30.5">TP1</text>
<text x="376.8" y="31.9">+24V</text>
<text x="142.5" y="37.5">J2</text>
<text x="196" y="41.9">GND</text>
<text x="373.1" y="40.2">C1</text>
<text x="52.1" y="43.9">0.1&quot; HDR</text>
<text x="71.6" y="44.4">GND</text>
<text x="181.2" y="42">+24V</text>
<text x="210.1" y="42">+3.3V</text>
<text x="371.6" y="42.5">0.1u</text>
<text x="62" y="48.1">-24V</text>
<text x="185.9" y="52.7">BLUE</text>
<text x="186.1" y="50.4">D1</text>
<text x="200.1" y="50.2">R2</text>
<text x="200.2" y="52.5">20K</text>
<text x="215" y="52.7">ORANGE</text>
<text x="215.3" y="50.4">D3</text>
<text x="371.6" y="52.6">0.1u</text>
<text x="373.1" y="50.3">C2</text>
<text x="383" y="52.1">GND</text>
<text x="60.8" y="56">+3.3V</text>
<text x="184.9" y="59.1">R1</text>
<text x="201.3" y="59.3">D2</text>
<text x="214.1" y="59.1">R3</text>
<text x="339.9" y="54.7">+24V</text>
<text x="346.9" y="57.8">R4</text>
<text x="54.9" y="60.4">J3</text>
<text x="139.7" y="62.9">0.1&quot; HDR</text>
<text x="184.9" y="61.4">20K</text>
<text x="201.1" y="61.6">BLUE</text>
<text x="214.1" y="61.4">1K</text>
<text x="305.7" y="60.4">TP2</text>
<text x="329.1" y="64.2">R5</text>
<text x="344.3" y="65.3">U1A</text>
<text x="346.8" y="60.4">1M</text>
<text x="361.6" y="62.9">TP3</text>
<text x="376.2" y="60.8">-24V</text>
<text x="52.1" y="68">0.1&quot; HDR</text>
<text x="149.3" y="67.3">GND</text>
<text x="181.1" y="69.8">GND</text>
<text x="195.9" y="69.7">-24V</text>
<text x="210.3" y="69.8">GND</text>
<text x="318.1" y="70">+3.3V</text>
<text x="328.6" y="66.7">68K</text>
<text x="328.6" y="71.8">68K</text>
<text x="329.1" y="69.3">R6</text>
<text x="339.2" y="71.8">+</text>
<text x="342.3" y="67.1" transform="rotate(-90 342.3 67.1)">V+</text>
<text x="61.4" y="72.4">GND</text>
<text x="331.6" y="75.5">R7</text>
<text x="345.1" y="72.9">ADA4522-4</text>
<text x="315.2" y="80.7">10K</text>
<text x="316.3" y="78.2">R8</text>
<text x="331.4" y="78">1M</text>
<text x="339.4" y="82.4">-24V</text>
<text x="280" y="87.7">+3.3V</text>
<text x="316.3" y="88.3">R9</text>
<text x="333.5" y="86.4">GND</text>
<text x="315.2" y="90.9">10K</text>
<text x="141.6" y="101.7">+3.3V</text>
<text x="285.1" y="96">C3</text>
<text x="285.3" y="98.3">0.1u</text>
<text x="308.3" y="99.7">TP4</text>
<text x="318.2" y="99.1">GND</text>
<text x="346.4" y="98.5">R10</text>
<text x="346.8" y="101">1M</text>
<text x="29.8" y="105.5">+3.3V</text>
<text x="98.4" y="103">+3.3V</text>
<text x="166" y="107.4">TP7</text>
<text x="257.1" y="106.8">+3.3V</text>
<text x="280.1" y="106.7">GND</text>
<text x="328.6" y="103.6">R11</text>
<text x="328.6" y="106.1">68K</text>
<text x="344.4" y="104.7">U1B</text>
<text x="359.1" y="102.3">TP5</text>
<text x="34.9" y="113.8">C4</text>
<text x="74.6" y="113.6">TP8</text>
<text x="97.9" y="113.7">+</text>
<text x="103" y="112.4">U3A</text>
<text x="116.5" y="109.9">TP9</text>
<text x="122.4" y="113.3">100K</text>
<text x="122.8" y="111">R13</text>
<text x="136" y="108.6">U2</text>
<text x="136.9" y="113.7">DIV</text>
<text x="144.1" y="112.4" transform="rotate(-90 144.1 112.4)">V+</text>
<text x="144.9" y="108.6">LTC6906</text>
<text x="146.4" y="113.7">OUT</text>
<text x="174.2" y="111.2">J4</text>
<text x="288.9" y="111.9">+3.3V</text>
<text x="318.1" y="109.3">+3.3V</text>
<text x="328.6" y="108.6">R12</text>
<text x="328.6" y="111.2">68K</text>
<text x="339.2" y="111.1">+</text>
<text x="345.1" y="112.3">ADA4522-4</text>
<text x="35.1" y="116.1">0.1u</text>
<text x="101" y="114.1" transform="rotate(-90 101 114.1)">V+</text>
<text x="136.9" y="116.2">SET</text>
<text x="144.1" y="118.4" transform="rotate(-90 144.1 118.4)">GND</text>
<text x="146.2" y="116.2">GRD</text>
<text x="171.4" y="118.8">0.1&quot; HDR</text>
<text x="261.1" y="116.4">R15</text>
<text x="261.2" y="118.7">4.7K</text>
<text x="270" y="116.4">R16</text>
<text x="270.1" y="118.7">4.7K</text>
<text x="278.3" y="118.8">U4</text>
<text x="293.4" y="118.8">MCP4728A0</text>
<text x="315.2" y="117.5">R17</text>
<text x="330.5" y="114.9">R14</text>
<text x="331.4" y="117.4">1M</text>
<text x="29.9" y="124.5">GND</text>
<text x="103.9" y="120.1">MCP6002-xMS</text>
<text x="129" y="123.2">GND</text>
<text x="165.8" y="123.2">GND</text>
<text x="239.2" y="122.5">TP10</text>
<text x="239.2" y="125">TP11</text>
<text x="279.1" y="122.6">SCL</text>
<text x="279.1" y="125.1">SDA</text>
<text x="291.5" y="124.1" transform="rotate(-90 291.5 124.1)">VDD</text>
<text x="296.3" y="122.6">VOUTA</text>
<text x="296.3" y="125.1">VOUTB</text>
<text x="315.2" y="120.1">10K</text>
<text x="333.5" y="125.7">GND</text>
<text x="373.6" y="120.1">J5</text>
<text x="98.5" y="130.8">GND</text>
<text x="141.7" y="128.3">GND</text>
<text x="265.8" y="127.6">TP12</text>
<text x="265.8" y="130.1">TP13</text>
<text x="279.1" y="127.6">LDAC</text>
<text x="279.1" y="130.2">RDY/BSY</text>
<text x="291.5" y="131.1" transform="rotate(-90 291.5 131.1)">VSS</text>
<text x="296.3" y="127.6">VOUTC</text>
<text x="296.3" y="130.2">VOUTD</text>
<text x="315.2" y="127.7">R18</text>
<text x="315.2" y="130.2">10K</text>
<text x="346.4" y="137.8">R19</text>
<text x="370.8" y="135.3">0.1&quot; HDR</text>
<text x="289" y="141">GND</text>
<text x="318.2" y="138.4">GND</text>
<text x="328.6" y="142.9">R20</text>
<text x="346.8" y="140.4">1M</text>
<text x="365.2" y="139.7">GND</text>
<text x="318.1" y="148.7">+3.3V</text>
<text x="328.6" y="148">R21</text>
<text x="328.6" y="145.5">68K</text>
<text x="344.4" y="144.1">U1C</text>
<text x="307.7" y="151.7">TP14</text>
<text x="328.6" y="150.5">68K</text>
<text x="330.5" y="154.2">R22</text>
<text x="339.2" y="150.5">+</text>
<text x="345.1" y="151.7">ADA4522-4</text>
<text x="358.5" y="154.2">TP15</text>
<text x="58.8" y="161.8">TP16</text>
<text x="82.7" y="161.9">+</text>
<text x="87.9" y="160.7">U3B</text>
<text x="119.8" y="158.2">TP17</text>
<text x="128.5" y="162">J6</text>
<text x="315.2" y="156.9">R23</text>
<text x="315.2" y="159.4">10K</text>
<text x="331.4" y="156.8">1M</text>
<text x="315.2" y="167.1">R24</text>
<text x="333.5" y="165.1">GND</text>
<text x="88.7" y="168.3">MCP6002-xMS</text>
<text x="120.1" y="174">GND</text>
<text x="125.7" y="169.6">0.1&quot; HDR</text>
<text x="315.2" y="169.6">10K</text>
<text x="318.2" y="177.8">GND</text>
<text x="346.4" y="177.2">R25</text>
<text x="346.8" y="179.8">1M</text>
<text x="328.6" y="182.3">R26</text>
<text x="328.6" y="184.8">68K</text>
<text x="344.4" y="183.4">U1D</text>
<text x="305.2" y="191.1">TP18</text>
<text x="318.1" y="188.1">+3.3V</text>
<text x="328.6" y="187.4">R27</text>
<text x="328.6" y="189.9">68K</text>
<text x="339.2" y="189.9">+</text>
<text x="345.1" y="191.1">ADA4522-4</text>
<text x="315.2" y="196.3">R29</text>
<text x="330.5" y="193.6">R28</text>
<text x="331.4" y="196.1">1M</text>
<text x="361.1" y="193.6">TP19</text>
<text x="315.2" y="198.8">10K</text>
<text x="27.3" y="207.1">+3.3V</text>
<text x="122.4" y="207.7">TP20</text>
<text x="315.2" y="206.4">R30</text>
<text x="315.2" y="209">10K</text>
<text x="333.5" y="204.5">GND</text>
<text x="22" y="212.8">TP22</text>
<text x="31.3" y="215.3">R31</text>
<text x="76.6" y="210.2">TP21</text>
<text x="171.9" y="214">TP23</text>
<text x="31.2" y="217.6">1K</text>
<text x="318.2" y="217.2">GND</text>
<text x="32.2" y="226.7">GREEN</text>
<text x="32.4" y="224.4">D4</text>
<text x="32.3" y="236.8">RED</text>
<text x="32.4" y="234.5">D5</text>
<text x="81.8" y="236.8">RED</text>
<text x="81.9" y="234.5">D6</text>
<text x="127.5" y="236.8">RED</text>
<text x="127.7" y="234.5">D7</text>
<text x="177" y="236.8">RED</text>
<text x="177.2" y="234.5">D8</text>
<text x="254.4" y="236.9">TP24</text>
<text x="263.3" y="236.9">TP25</text>
<text x="272.2" y="236.9">TP26</text>
<text x="281.1" y="236.9">TP27</text>
<text x="31.2" y="245.5">1K</text>
<text x="31.3" y="243.2">R32</text>
<text x="80.7" y="245.5">1K</text>
<text x="80.8" y="243.2">R33</text>
<text x="126.4" y="245.5">1K</text>
<text x="126.5" y="243.2">R34</text>
<text x="176" y="245.5">1K</text>
<text x="176" y="243.2">R35</text>
<text x="258.1" y="247.1">R36</text>
<text x="267" y="247.1">R37</text>
<text x="275.9" y="247.1">R38</text>
<text x="284.8" y="247.1">R39</text>
<text x="27.4" y="254">GND</text>
<text x="76.9" y="254">GND</text>
<text x="122.6" y="254">GND</text>
<text x="172.2" y="254">GND</text>
<text x="254.4" y="257.1">TP28</text>
<text x="263.3" y="257.1">TP29</text>
<text x="272.2" y="257.1">TP30</text>
<text x="281.1" y="257.1">TP31</text>
</g>
<g font-size="1.8" fill="#0000c2">
<text x="365.8" y="25.6">NOTE: DECOUPLING CAPS</text>
<text x="365.8" y="27.7">FOR OP-AMP</text>
<text x="49.1" y="35.3">+24V</text>
<text x="49.4" y="37.8">GND</text>
<text x="49.6" y="40.4">-24V</text>
<text x="131.4" y="41.7">I2C CLOCK</text>
<text x="132.8" y="39.1">I2C DATA</text>
<text x="132.6" y="44.2">DAC CH 1</text>
<text x="132.6" y="46.7">DAC CH 2</text>
<text x="121.4" y="49.3">LEVEL SHIFTER MODE</text>
<text x="123.8" y="51.8">PULL-UP RESISTOR</text>
<text x="119.2" y="56.9">TERMINATION RESISTOR</text>
<text x="120.6" y="54.4">PULL-DOWN RESISTOR</text>
<text x="137" y="59.4">GND</text>
<text x="310.2" y="55.6">VH1 = 1000/68 * (1.65V - Vdac)</text>
<text x="49.4" y="64.5">GND</text>
<text x="49.7" y="62">3.3V</text>
<text x="270.5" y="81.5">NOTE: DECOUPLING CAP</text>
<text x="270.5" y="83.6">FOR DAC</text>
<text x="41.9" y="113.3">NOTE: DECOUPLING CAP</text>
<text x="177.8" y="112.8">CLOCK OUTPUT</text>
<text x="41.9" y="115.3">FOR OP-AMP</text>
<text x="177.8" y="115.3">GND</text>
<text x="377.2" y="124.2">VL PIN 1</text>
<text x="377.2" y="121.7">VH PIN 1</text>
<text x="114.3" y="131.8">0 ... 0.585V -&gt; 1MHz ... 100kHz</text>
<text x="377.2" y="126.7">VH PIN 2</text>
<text x="377.2" y="131.8">GND</text>
<text x="377.2" y="129.3">VL PIN 2</text>
<text x="266.7" y="145">NOTE: THIS P/N IS PREPROGRAMMED</text>
<text x="266.7" y="147.1">WITH I2C ADDRESS 0</text>
<text x="132.1" y="163.6">VOLTAGE OUTPUT</text>
<text x="132.1" y="166.1">GND</text>
</g>
<g font-size="1.8" fill="#0f0">
<text x="158.9" y="39.1">I2C_SDA</text>
<text x="159.1" y="41.7">I2C_SCL</text>
<text x="156.5" y="46.7">MCU_DAC2</text>
<text x="156.5" y="44.2">MCU_DAC1</text>
<text x="152.6" y="51.8">CTRL_PULL_UP</text>
<text x="155.4" y="49.3">CTRL_MODE</text>
<text x="149.5" y="54.4">CTRL_PULL_DOWN</text>
<text x="155.7" y="56.9">CTRL_TERM</text>
<text x="354.7" y="68.3">VH1</text>
<text x="354.9" y="107.7">VL1</text>
<text x="83.8" y="112.8">MCU_DAC1</text>
<text x="155.3" y="112.8">VCO_OUT</text>
<text x="248.9" y="124.2">I2C_SDA</text>
<text x="248.9" y="121.7">I2C_SCL</text>
<text x="354.7" y="147.1">VH2</text>
<text x="68.6" y="161">MCU_DAC2</text>
<text x="104.1" y="163.6">ADJ_REG_CTRL</text>
<text x="354.9" y="186.4">VL2</text>
<text x="23.9" y="229.4" transform="rotate(-90 23.9 229.4)">CTRL_MODE</text>
<text x="78.5" y="229.7" transform="rotate(-90 78.5 229.7)">CTRL_PULL_UP</text>
<text x="124.2" y="230.3" transform="rotate(-90 124.2 230.3)">CTRL_PULL_DOWN</text>
<text x="173.7" y="230.4" transform="rotate(-90 173.7 230.4)">CTRL_TERM</text>
</g>
<g font-size="1.4" fill="#840084">
<text x="68.1" y="32.3">KEYSTONE 5011</text>
<text x="254.5" y="251" transform="rotate(-90 254.5 251)">DO NOT POP</text>
<text x="263.4" y="251" transform="rotate(-90 263.4 251)">DO NOT POP</text>
<text x="272.3" y="251" transform="rotate(-90 272.3 251)">DO NOT POP</text>
<text x="281.2" y="251" transform="rotate(-90 281.2 251)">DO NOT POP</text>
</g>
</svg>
